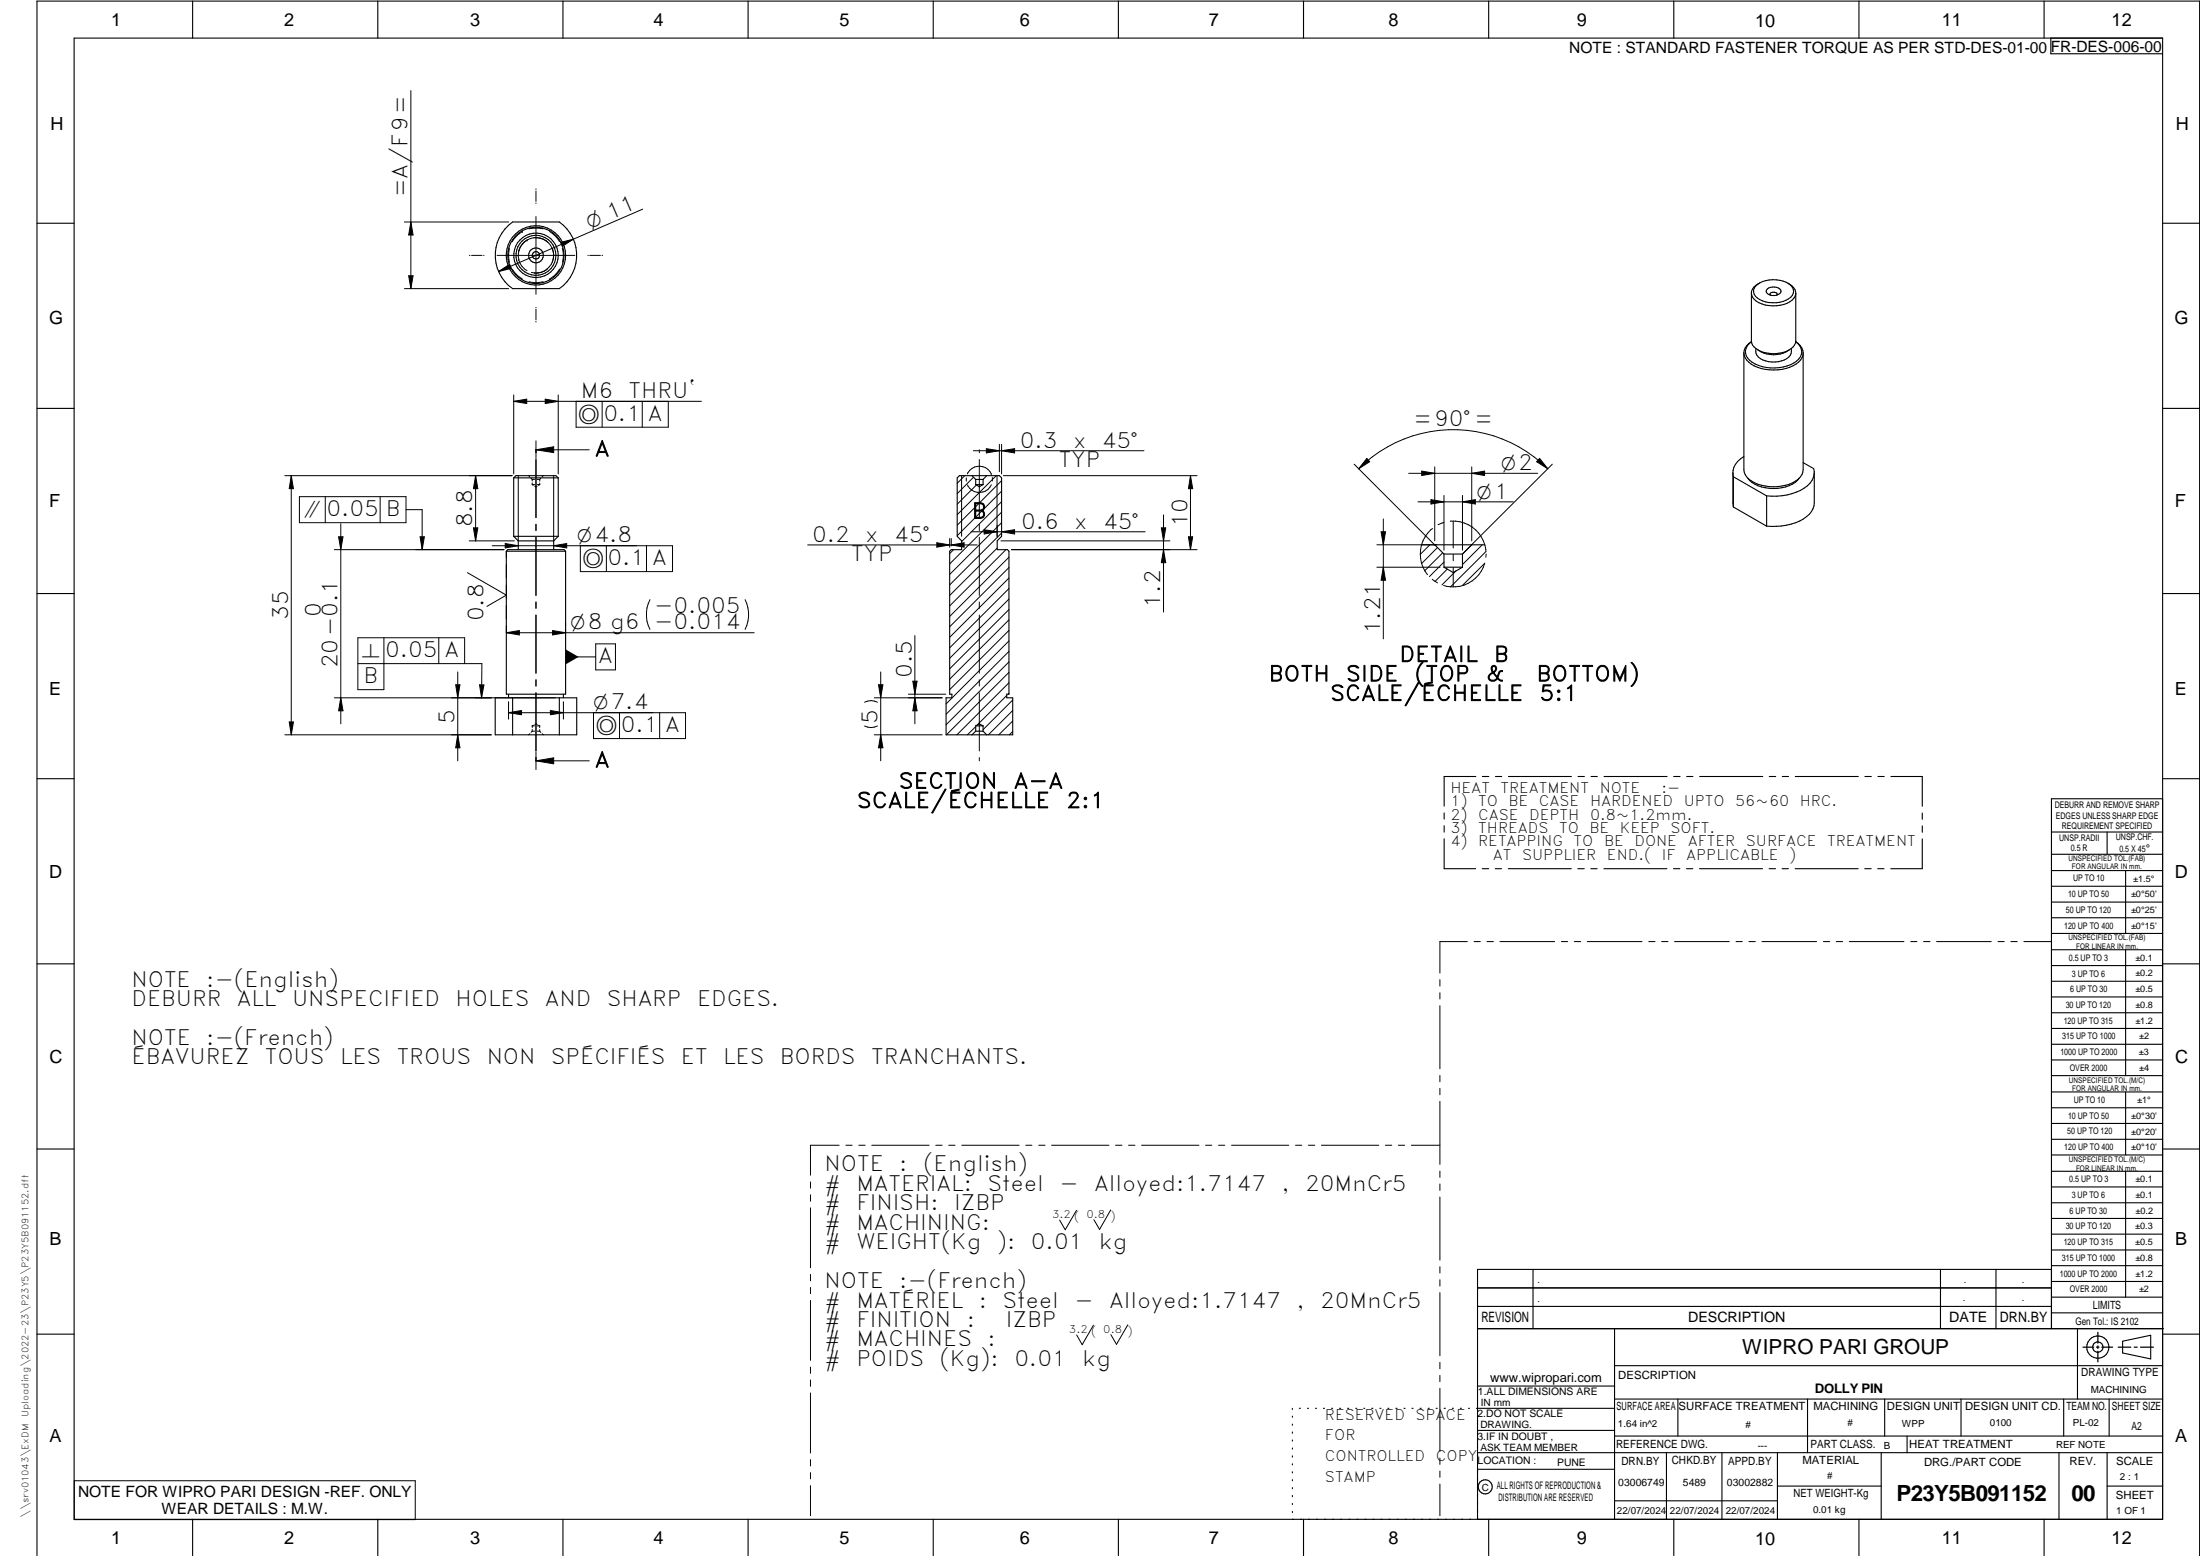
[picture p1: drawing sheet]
<svg xmlns="http://www.w3.org/2000/svg" width="594mm" height="420mm" viewBox="0 0 594 420" stroke-linecap="round" stroke-linejoin="round" font-family="sans-serif">
<g fill="none" stroke="#000" stroke-width=".3">
<path d="M20 10.3h564v400h-564zM52 .3v10M102 .3v10M152 .3v10M202 .3v10M252 .3v10M302 .3v10M352 .3v10M402 .3v10M452 .3v10M502 .3v10M552 .3v10"/>
<path d="M553.8 10.3v4.2h30.2M10 60.3h10M137.3 60.8l1.1-.9h12.6a11 11 0 0 1 0 18h-12.6a11 11 0 0 1-1.1-17.1zM472.9 79.1v12.9a3.9 3.9 0 0 0 3.6 3.2 7.9 7.9 0 0 0 8.1-2l.3-1.2v-12.9M474 77.3a7.7 7.7 0 0 1 9.6-.3 2.15 2.15 0 0 1-.6 3.7 7.9 7.9 0 0 1-9-.7 2.01 2.01 0 0 1 0-2.7zM475.1 76.5l-.4 .2a2.94 2.94 0 0 0-1.8 2.4M477.3 78a2.77 2.77 0 0 1 3.6 .3 1.35 1.35 0 0 1-1.7 1.5h-.5a1.35 1.35 0 0 1-1.7-1.5zM478 79.7l-.1-.3a1.18 1.18 0 0 1 2 .1l-.1 .2M482.8 76.5l.4 .2a2.56 2.56 0 0 1 1.7 2.4 2.56 2.56 0 0 1-1.6 2.4 8.8 8.8 0 0 1-9.6-.7l-.4-.5-.4-1.2M584 60.3h10M472.9 92.2a3.9 3.9 0 0 0-2 3.1M474.7 94.5a7.6 7.6 0 0 0 8.5 0"/>
<path d="M483.7 94.1a2.91 2.91 0 0 1-2.6 3.4 6.4 6.4 0 0 1-6.6-1.5l-.3-.5-.1-1.4M484.9 92.2a3.3 3.3 0 0 1 2 3 3.3 3.3 0 0 1-1.9 3.1 12 12 0 0 1-12.8-.5 3.3 3.3 0 0 1-1.3-2.5M484.9 92.3a3.1 3.1 0 0 1 1.6 3 3.1 3.1 0 0 1-2.1 2.7 11.2 11.2 0 0 1-11.9-.7 2.98 2.98 0 0 1 .4-5M486.9 95.3v31.5a4.6 4.6 0 0 1-3.6 3.9 12.2 12.2 0 0 1-11.1-1.4 3.7 3.7 0 0 1-1.3-2.5v-31.5M10 110.3h10M584 110.3h10M138.7 129h12M138.7 129v15.8M150.7 129l-.6-.6h-10.8l-.6 .6M150.7 129v15.8M259.1 128.4h10.8l.6 .6v15.8l-1.2 1.2v2.4h2.8l.4 .4v38.7h-.6v.9h1.6v10h-18v-10h1.5v-.9h-.6v-38.7l.5-.4h2.8v-2.4l-1.2-1.2v-15.8zM262.5 128.4l1 1.1"/>
<path d="M263.5 130.9h2M263.5 129.5h2M263.5 130.9l.9 .5 1.1-.5M263.5 129.5v1.4M265.5 129.5v1.4M266.4 128.4l-.9 1.1M467.9 127.6l.2 9.3M468.1 136.9l8.9 5.2M468.1 128.7l8.9 5.2M468.1 128.7v8.2M470.9 123.3a5 5 0 0 0-2.8 5.4M477 133.9v8.2"/>
<path d="M485.9 129.1a8.7 8.7 0 0 1-8.1 2.8 8 8 0 0 1-5.8-2.8M486.9 124.9l2.8 1.6a4.7 4.7 0 0 1-2.5 5.3 15.8 15.8 0 0 1-10.2 2.1M489.9 127.6v8.2a5.3 5.3 0 0 1-2.9 4.3 16.7 16.7 0 0 1-10 2M136.7 148.8l.4-.4h15.2l.4 .4M136.7 148.8v38.7h16v-38.7M136.7 148.8h16M138.7 144.8l1.2 1.2M138.7 144.8h12M139.9 146v2.4M139.9 146h9.6M149.5 146.1v2.3M150.7 144.8l-1.2 1.2"/>
<path d="M383.9 147.1h17M387.4 147.1l2.5 2.5M389.9 153.2h5M389.9 149.6h5M389.9 153.2l2.5 1.4 2.5-1.4M389.9 149.6v3.6M394.9 149.6v3.6M397.4 147.1l-2.5 2.5M10 160.3h10M584 160.3h10M133.7 188.4h22v10h-22zM137.3 187.5v.9"/>
<path d="M138.4 188.4v10M151 188.4v10M152.1 187.5v.9M263.5 197.4h2M263.5 196h2M263.5 196v1.4M263.5 197.4l-1 1M265.5 196v1.4M265.5 196l-1.1-.5-.9 .5M265.5 197.4l.9 1M10 210.3h10M390 219.5v1.7"/>
<path d="M398.5 209.7h-8.5v8M400.3 209.7h1.7M403.8 209.7h1.7M407.3 209.7h17M426.1 209.7h1.8M429.6 209.7h1.7M433.1 209.7h17.1M451.9 209.7h1.8M455.5 209.7h1.7M459 209.7h17M477.8 209.7h1.7M481.3 209.7h1.7"/>
<path d="M484.8 209.7h17M503.6 209.7h1.7M507.1 209.7h1.7M510.6 209.7h8.5v8M519.1 219.5v1.7M584 215.7h-30v143.1M584 210.3h10M390 223v1.7M390 226.5v8.1h8.5M400.3 234.6h1.7M403.8 234.6h1.7M407.3 234.6h17"/>
<path d="M426.1 234.6h1.7M429.6 234.6h1.7M433.1 234.6h17M451.9 234.6h1.7M455.4 234.6h1.7M458.9 234.6h17M477.7 234.6h1.8M481.2 234.6h1.7M484.8 234.6h17M503.5 234.6h1.8M507.1 234.6h1.7M519.1 226.5v8.1h-8.5"/>
<path d="M519.1 223v1.7M554 224.7h30M554 230.7h30M554 235.1h30M554 239.3h30M569 224.7v6M574 235.1v17M554 243.6h30M554 247.8h30M554 252.1h30M554 256.5h30M574 256.5v33.9"/>
<path d="M10 260.3h10M554 260.7h30M554 265h30M554 269.2h30M554 273.5h30M554 277.7h30M584 260.3h10M554 282h30M554 286.2h30M554 290.4h30M554 294.9h30M554 299.1h30"/>
<path d="M574 294.9v17M10 310.3h10M554 303.4h30M554 307.6h30M554 311.9h30M554 316.3h30M574 316.3v34M584 310.3h10M554 320.5h30M554 324.8h30M554 329h30M554 333.2h30"/>
<path d="M554 337.5h30M399 358.8h185.2M399 352.8h155M399 347.8h155M414 342.8v16M436 358.8v51.5M524 342.8v16M539 342.8v16M554 341.8h30M554 346h30M554 350.3h30M554 354.5h30"/>
<path d="M554 342.8h-155v67.5M561 358.8v19M10 360.3h10M399 374.3h37M436 377.8h148M453.1 377.8v10M488.1 377.8v14.5M508.9 377.8v10M529.5 377.8v10M557.3 377.8v10M569.5 377.8v10M573.2 362.2l7.6-1.6v6.3l-7.6-1.6z"/>
<path d="M584 368.8h-148M584 360.3h10M349 380.3v.3M349 382.4v.3M349 384.6v.3M349 386.7v.3M349 388.8v.3M349 391v.3M349 393.1v.3M349 395.3v.3M349 397.4v.3M349 399.5v.3"/>
<path d="M350.9 380.3h.2M353.1 380.3h.2M355.2 380.3h.3M357.4 380.3h.3M359.6 380.3h.3M361.7 380.3h.3M363.9 380.3h.3M366.1 380.3h.3M368.3 380.3h.2M370.4 380.3h.3M372.6 380.3h.3M374.8 380.3h.3"/>
<path d="M376.9 380.3h.4M379.1 380.3h.3M381.3 380.3h.3M383.4 380.3h.4M385.6 380.3h.3M387.8 380.3h.3M390 380.3h.3M392.2 380.3h.3M394.3 380.3h.3M396.5 380.3h.3M398.7 380.3h37.3M399 396.7h37"/>
<path d="M399 392.3h185M399 386.2h37M436 387.8h148M450 392.3v18M465 392.3v18M480 392.3v18M508 392.3v18M515 387.8v4.5M556 392.3v18M569 392.3v18M52 410.3v9.7M102 410.3v9.7"/>
<path d="M152 410.3v9.7M202 410.3v9.7M252 410.3v9.7M302 410.3v9.7M349 401.7v.3M349 403.8v.4M349 406v.3M349 408.1v.3M352 410.3v9.7M402 410.3v9.7M436 405.3h44M452 410.3v9.7"/>
<path d="M480 401.3h28M502 410.3v9.7M552 410.3v9.7M569 401.3h15M10 420v-419.7h584v419.7"/>
<circle cx="144.7" cy="68.9" r="7.6"/>
<circle cx="144.7" cy="68.9" r="5.4"/>
<circle cx="144.7" cy="69" r="8"/>
<circle cx="144.7" cy="69" r="2"/>
<circle cx="144.7" cy="68.9" r="1.01"/>
<circle cx="144.7" cy="68.9" r="6"/>
<circle cx="566.5" cy="363.7" r="1.39"/>
<circle cx="566.5" cy="363.8" r="3"/>
<circle cx="401.1" cy="401.5" r="1.9"/>
</g>
<g fill="none" stroke="#000" stroke-width=".27">
<path d="M110.9 24.5v53.4M109.2 59.9h28.2M110.9 59.9l.6 3.6h-1.1zM144.7 51v.1M144.7 51.6v2.8M144.7 54.8v.1M144.7 58.5v21M173.6 56.5l-39 16.8M109.2 77.9h28.2M110.4 74.5h1.1l-.6 3.4zM126.7 69h.2M127.3 69h2.9"/>
<path d="M130.6 69h.1M134.2 69h21M134.6 73.3l3-1.9 .5 1.1zM137.6 67.1a7.1 7.1 0 0 0 0 3.8M138.3 72.7a7.1 7.1 0 0 0 2.7 2.7M140.1 70a4.4 4.4 0 0 0 2.2 3.1M140.1 67.6l-.1 .3M140.2 67.6l-.3 1.7 .2 .9M141 62.5a7.2 7.2 0 0 0-2.7 2.8M141 62.5h.1M141.6 65.3l-1.1 1.4-.4 .9M141.6 65.3a4.8 4.8 0 0 1 5.9-.2 4.8 4.8 0 0 1 1.6 5.8"/>
<path d="M141.6 65.3l-1.1 1.5M142.3 64.8l-.7 .5M142.3 64.8h.1M144.3 64.2a4.7 4.7 0 0 1 3.6 1.2M146.6 61.8l-2.4-.2-1.4 .2M146.6 76.1a7 7 0 0 1-3.7 0M147.9 72.5a4.5 4.5 0 0 1-3.6 1.2M148.4 75.4h.1M148.4 62.5a7 7 0 0 1 2.7 2.7M149.1 67.1l.4 1.9M149.4 69.7a4.8 4.8 0 0 1-5.9 3.9M151.1 72.6a6.8 6.8 0 0 1-2.7 2.8"/>
<path d="M151.4 65.4l3.4-.8-3 1.9zM151.8 67.1a6.6 6.6 0 0 1 .1 3.7M158.7 69h.2M159.3 69h2.8M162.6 69h.1M144.7 83v.1M144.7 83.5v2.9M144.7 86.8v.2M138.7 106.6v21.4M138.7 108.4l3.5-.6v1.2zM138.7 108.4h50.7M144.7 119v4.8"/>
<path d="M147.2 107.8l3.5 .6-3.5 .6zM150.7 106.6v21.4M155.6 108.4v7h24.9v-7M162.6 108.4v7M173.4 108.4v7M269.9 120v7.4M270.5 120v8M76.9 128.4h61.4M78.6 128.4v70M78.6 128.4l.6 3.6h-1.1zM80.8 134.1h28.8v7h-28.8zM87.8 134.1v7"/>
<path d="M102.7 134.1v7M109.6 137.6h4.4v10.8M128.4 128.4v17.6M128.4 128.4l.6 3.6h-1.2zM139.9 128.4v17.6M142.7 128.4l.3 .3M143.4 129.1l.3 .4M143.7 130.9l.3 .1M143.7 129.5v.4M143.7 130.4v.5M143.7 129.5h.6M143.7 130.9h.6"/>
<path d="M144.4 131.2l.3 .2 .3-.1M144.7 124.1v15.7M144.7 121.5h14.4M144.7 121.5l4.8-.8v1.5zM145.1 129.5h.6M145.1 130.9h.6M145.7 130.9l-.3 .2M145.7 129.5v.4M145.7 130.4v.5M146 129.1l-.3 .4M146.7 128.4l-.3 .4M149.5 128.4v17.6"/>
<path d="M259.7 128.4v16.4M260.5 128.4l-2 2.1M260.9 129v.9M262.8 121.7h46.1M262.9 128.9l-4.4 4.4M263.6 131l-5.1 5.1M264.4 121.5v.8M264.4 124.1v15.7M266.4 121.2l3.5 .5-3.5 .6zM267.7 127.9a3.5 3.5 0 0 0-3.3-2 3.5 3.5 0 0 0-3.2 2.1M267.7 127.9h.1M267.7 130.9a3.5 3.5 0 0 1-3.2 2.1 3.5 3.5 0 0 1-3.2-2.1"/>
<path d="M268 128.9v1M269 128.4l-10.5 10.6M269.2 128.4v16.4M270.5 135.5l-10.8 10.8M270.5 138.3l-14.1 14M270.5 132.6l-12 12.1M270.5 129.8l-12 12M270.5 121.7l3.5-.5v1.1zM270.9 128.4h52.4M314.2 139v26.3M321.5 128.4l.6 3.6h-1.2zM321.5 128.4v20"/>
<path d="M365.7 125.3l21.8 21.9M369.1 123.8l.8 .9-3 1.9zM380.4 127.8h34.8M382.9 135.5h25.7M383.9 127.2l3.5 .6-3.5 .6zM386.4 134.9l3.5 .6-3.5 .6zM387.4 126.1v19.9M389.9 133.8v14.7M394.9 135.5l3.5-.6v1.2zM394.9 133.8v14.7M397.4 127.8l3.5-.6v1.2zM397.4 126.1v19.9"/>
<path d="M415.7 123.8l2.3 2.8-3.1-1.9zM418 126.6a36.1 36.1 0 0 0-51.1 0M419.2 125.3l-24.3 24.3M90.3 148.4h45.8M91.4 144.9h1.2l-.6 3.5zM92 141.4v54.1M113.4 144.9h1.2l-.6 3.5zM126.2 154.6l10.5 6.1-5.2 3M126.7 146h12.2M127.8 142.5h1.2l-.6 3.5zM136.4 146.8l3.5 .6-3.5 .6zM136.7 148.8v1.8"/>
<path d="M136.7 152.5v3.6M136.7 158v3.6M144.7 141.6v1.7M144.7 145.1v15.7M149.5 147.4l3.5-.6v1.2zM156.7 147.4v6.9h24.9v-6.9h-48.7M163.7 147.4v6.9M174.6 147.4v6.9M218.1 147.2h45.8M253 146.6l3.4 .6-3.4 .5zM256.4 145.4v2.4M256.9 145.4v2"/>
<path d="M256.9 147.2l3.4-.6v1.1zM257.5 148.4l-1.1 1.1M262.2 143.6h47M264.4 141.6v1.7M264.4 145.1v15.7M265.8 143l3.5 .6-3.5 .6zM269.3 148l-12.9 12.8M269.3 141.9v3.1M270.3 146h45.6M270.5 141.1l-14.1 14M270.5 143.9l-14.1 14M270.5 143.6l3.5-.6v1.2z"/>
<path d="M271.6 148.4l-15.2 15.2M272.5 150.5l-16.1 16M272.5 153.2l-16.1 16M272.5 156.1l-16.1 16M272.5 158.9l-16.1 16M273.1 148.4h50.2M313.6 142.5h1.2l-.6 3.6zM314.2 148.4l.6 3.5h-1.2zM320.9 144.9h1.2l-.6 3.5zM371.8 147.1h16.2M371.8 153.2h17.1M372.9 143.6h1.2l-.6 3.5z"/>
<path d="M373.5 153.2l.6 3.5h-1.2zM373.5 140.1v32.4M386.1 147.1l-2.6 2.6M386.8 156.4l1.4 1M386.8 142.7a8.9 8.9 0 0 0-1.3 12.5M388.1 147.9l-4.2 4.2M389.6 149.3l-4.8 4.8M389.9 151.8l-3.9 3.9M389.9 141.1l-1.6 .6M390.8 153.7l-3.3 3.3M391.7 140.8a8.8 8.8 0 0 1 9.5 8.1M392.4 140.7v7.3"/>
<path d="M392.4 149.7v1.7M392.4 153.2v5.3M393.2 154.1l-3.8 3.8M400.3 147.1l-5.4 5.3M400.9 152.2a8.8 8.8 0 0 1-11.1 5.9M401 152.1l-6.1 6M401.3 148.9l-9.6 9.6M401.3 149.6l-.1 .9M96.6 179.2h33.5l-.1 9.2M103.7 172.2v14h-7.1v-14h28.9v7M118.5 172.2v7M136.7 170.9l3.5-.6v1.1z"/>
<path d="M136.7 170.9h67M136.7 163.5v3.6M136.7 169v1.9M144.7 162.6v1.7M144.7 166.1v15.7M149.2 170.3l3.5 .6-3.5 .5zM152.7 168.1v.9M152.7 169.9v1M152.7 177.4h8.2M160.9 173.9h5.3v7h-5.3zM175.5 161.9a9 9 0 0 0 0 8.1M201.2 161.9a9 9 0 0 1 0 8.1"/>
<path d="M247.1 171.6v23.9M264.4 162.6v1.7M264.4 166.1v15.7M272.5 173.1l-17 17M272.5 175.9l-17 17M272.5 178.7l-17 17M272.5 161.8l-16.1 16M272.5 164.6l-16.1 16M272.5 167.4l-16.1 16M272.5 170.2l-16.1 16M76.9 198.4h55.8M78.1 194.9h1.1l-.6 3.5z"/>
<path d="M92 188.4l.6 3.5h-1.2zM123.1 184.9h1.1l-.6 3.5zM123.6 181.4v24M123.6 198.4l.6 3.5h-1.1zM129.5 184.9l1.2 .1-.7 3.4zM137.3 189.5v4.7M137.3 192.4l3.5-.5v1.1zM143.1 198.1l-.4 .3M143.7 197.4l-.3 .3M143.7 196v.4M143.7 197v.4M143.7 197.4h.6"/>
<path d="M143.7 196h.6M144.1 195.8l-.4 .2M144.7 183.6v1.7M144.7 187.1v15.7M145.1 195.6l-.4-.1-.3 .1M145.1 197.4h.6M145.1 196h.6M145.5 195.8l.2 .2M145.7 197.4l.3 .4M145.7 196v.5M145.7 197v.4M146.4 198.1l.3 .3"/>
<path d="M148.6 191.9l3.5 .5-3.5 .6zM150 188.4h-59.7M152.1 189.5v4.7M160.3 192.4v7h24.8v-7h-47.8M167.3 192.4v7M178.1 192.4v7M236.1 188.4h18.3M236.1 198.4h18.3M236.9 189.6a3.8 3.8 0 0 0-3.4 0M236.9 196a3.8 3.8 0 0 1-3.4 0M237.2 184.9h1.2l-.6 3.5zM237.8 198.4l.6 3.5h-1.2z"/>
<path d="M237.8 181.4v24M245.3 187.5h10.1M246.5 183.9h1.1l-.5 3.6zM247.1 188.4l.5 3.5h-1.1zM263.5 196.2l-2.3 2.2M264.4 183.6v1.7M264.4 187.1v15.7M271.9 187.8l-8 7.9M272.5 187.2l-.3 .3M272.5 184.4l-14.1 14M272.5 181.6l-16.9 16.8M273.5 197.5l-1 .9"/>
<path d="M273.5 189l-8 8M273.5 194.7l-3.8 3.7M273.5 191.9l-6.6 6.5M144.7 203v4.8M144.7 205.4l4.8-.8v1.6zM144.7 205.4h14.4M264.4 204.6v.8M396.2 254.3h-7.4v8.5M398.1 254.3h1.6M401.5 254.3h1.8M405 254.3h14.8M421.6 254.3h1.7"/>
<path d="M425.1 254.3h1.7M428.6 254.3h14.8M445.2 254.3h1.7M448.7 254.3h1.7M452.2 254.3h14.8M468.8 254.3h1.7M472.3 254.3h1.7M475.8 254.3h14.8M492.4 254.3h1.7M495.8 254.3h1.8M499.4 254.3h14.7M516 254.3h1.6"/>
<path d="M519.4 254.3h1.8M522.9 254.3h14.8M539.5 254.3h1.7M543 254.3h1.7M546.5 254.3h7.4M388.8 264.5v1.8M388.8 268.1v1.6M388.8 271.6v17M388.8 290.4v1.7M388.8 293.9v1.7M388.8 297.4v17M218.9 319.2v1.6"/>
<path d="M226.6 309.2h-7.7v8.1M228.4 309.2h1.7M231.9 309.2h1.7M235.4 309.2h15.5M252.7 309.2h1.7M256.2 309.2h1.7M259.7 309.2h15.5M277 309.2h1.7M280.5 309.2h1.7M284 309.2h15.5M301.2 309.2h1.8M304.8 309.2h1.7"/>
<path d="M308.3 309.2h15.5M325.5 309.2h1.7M329.1 309.2h1.6M332.6 309.2h15.4M349.8 309.2h1.7M353.3 309.2h1.7M356.8 309.2h15.5M374.1 309.2h1.7M377.6 309.2h1.7M381.1 309.2h7.7M388.8 316.2v1.7M388.8 319.7v1.7"/>
<path d="M218.9 322.6v1.8M218.9 326.1v16.2M290.7 326.8l-3.1 5.3-1.5-2.7M299.9 326.7l-3 5.3-1.5-2.6M388.8 323.2v17.1M218.9 344.1v1.8M218.9 347.6v1.7M218.9 351.2v16.1M295.3 357.8l-3.1 5.3-1.5-2.6M304.5 357.8l-3 5.2-1.5-2.6M388.8 342.1v1.6M388.8 345.6v1.7"/>
<path d="M388.8 349v17.1M218.9 369.1v1.7M218.9 372.6v1.8M218.9 376.1v16.2M388.8 367.9v1.7M388.8 371.4v1.7M388.8 374.9v17M20.1 399.8h92v10.5h-92zM218.9 394.1v1.8M218.9 397.6v1.7M388.8 393.7v1.7M388.8 397.2v1.7"/>
<path d="M218.9 401.2v8.1M388.8 400.7v8.6"/>
</g>
<path d="M566.5 359.7v3M562.5 363.8h2.9M566.1 363.8h.7M566.5 363.4v.7M566.5 364.9v2.8M567.6 363.8h2.9M572 363.8h3.4M576.3 363.8h.8M578 363.8h3.5" fill="none" stroke="#000" stroke-width=".34"/>
<g fill="#000">
<path d="M110.9 59.9l.6 3.6h-1.1zM110.4 74.5h1.1l-.6 3.4zM134.6 73.3l3-1.9 .5 1.1zM151.4 65.4l3.4-.8-3 1.9zM138.7 108.4l3.5-.6v1.2zM147.2 107.8l3.5 .6-3.5 .6zM78.6 128.4l.6 3.6h-1.1zM128.4 128.4l.6 3.6h-1.2zM144.7 121.5l4.8-.9v1.6zM266.4 121.2l3.5 .5-3.5 .6zM270.5 121.7l3.5-.5v1.1zM321.5 128.4l.6 3.6h-1.2z"/>
<path d="M369.1 123.8l.8 .9-3 1.9zM383.9 127.2l3.5 .6-3.5 .6zM386.4 134.9l3.5 .6-3.5 .6zM394.9 135.5l3.5-.6v1.2zM397.4 127.8l3.5-.6v1.2zM415.7 123.8l2.3 2.8-3.1-1.9zM91.4 144.9h1.2l-.6 3.5zM113.4 144.9h1.2l-.6 3.5zM127.8 142.5h1.2l-.6 3.6zM136.4 146.8l3.5 .6-3.5 .6zM149.5 147.4l3.5-.6v1.2zM253 146.6l3.4 .6-3.4 .5z"/>
<path d="M256.9 147.2l3.4-.6v1.1zM265.8 143l3.5 .6-3.5 .6zM270.5 143.6l3.5-.6v1.2zM314.2 148.4l.6 3.5h-1.2zM313.6 142.5h1.2l-.6 3.6zM320.9 144.9h1.2l-.6 3.5zM372.9 143.6h1.2l-.6 3.5zM373.5 153.2l.6 3.5h-1.2zM136.7 170.9l3.5-.6v1.1zM149.2 170.3l3.5 .6-3.5 .5zM152.7 175.3l3.5 2.1-3.5 2zM78.1 194.9h1.1l-.6 3.5z"/>
<path d="M92 188.4l.6 3.5h-1.2zM123.1 184.9h1.1l-.6 3.5zM129.5 184.9l1.2 .1-.7 3.4zM137.3 192.4l3.5-.5v1.1zM148.6 191.9l3.5 .5-3.5 .6zM237.2 184.9h1.2l-.6 3.5zM247.1 188.4l.5 3.5h-1.1zM246.5 183.9h1.1l-.5 3.6zM123.6 198.4l.6 3.5h-1.1zM144.7 205.4l4.8-.8v1.6zM237.8 198.4l.6 3.5h-1.2z"/>
</g>
<g font-size="6">
<text x="512.1" y="405.2">P23Y5B091152</text>
<text x="559.4" y="405.2">00</text>
</g>
<g font-size="5.7">
<text x="110.1" y="53.2" transform="rotate(-90 110.1 53.2)">=A/F9=</text>
<text x="156.9" y="107.5">M6</text>
<text x="169.7" y="107.5">THRU`</text>
<text x="162.9" y="113.6">0.1 A</text>
<text x="381.7" y="115.1">=90°=</text>
<text x="160.6" y="123.2">A</text>
<text x="275.4" y="120.9">0.3</text>
<text x="289.8" y="120.9">x</text>
<text x="297.5" y="120.9">45°</text>
<text x="286" y="126.1">TYP</text>
<text x="88.2" y="139.4">0.05 B</text>
<text x="127.5" y="142.3" transform="rotate(-90 127.5 142.3)">8.8</text>
<text x="262.4" y="140">B</text>
<text x="275.8" y="142.7">0.6</text>
<text x="290.1" y="142.7">x</text>
<text x="297.9" y="142.7">45°</text>
<text x="320.6" y="142.4" transform="rotate(-90 320.6 142.4)">10</text>
<text x="219.3" y="146.3">0.2</text>
<text x="233.7" y="146.3">x</text>
<text x="241.5" y="146.3">45°</text>
<text x="164.1" y="152.6">0.1 A</text>
<text x="229.9" y="151.6">TYP</text>
<text x="77.8" y="167.4" transform="rotate(-90 77.8 167.4)">35</text>
<text x="86.6" y="166.6" transform="rotate(-90 86.6 166.6)">0</text>
<text x="130.6" y="167.8" transform="rotate(-90 130.6 167.8)">0.8</text>
<text x="176.7" y="165.4">-0.005</text>
<text x="313.3" y="164" transform="rotate(-90 313.3 164)">1.2</text>
<text x="372.7" y="171.3" transform="rotate(-90 372.7 171.3)">1.21</text>
<text x="104" y="177.5">0.05 A</text>
<text x="161.5" y="179.1">A</text>
<text x="377.9" y="178.7">DETAIL</text>
<text x="403.4" y="178.7">B</text>
<text x="91.2" y="180.4" transform="rotate(-90 91.2 180.4)">20-0.1</text>
<text x="98.2" y="184.4">B</text>
<text x="246.2" y="183" transform="rotate(-90 246.2 183)">0.5</text>
<text x="342.6" y="183.9">BOTH</text>
<text x="363.5" y="183.9">SIDE</text>
<text x="382" y="183.9">(TOP</text>
<text x="401.3" y="183.9">&amp;</text>
<text x="414.9" y="183.9">BOTTOM)</text>
<text x="359.2" y="189.2">SCALE/ÉCHELLE</text>
<text x="415.7" y="189.2">5:1</text>
<text x="122.8" y="195.4" transform="rotate(-90 122.8 195.4)">5</text>
<text x="167.6" y="197.7">0.1 A</text>
<text x="236.9" y="195.4" transform="rotate(-90 236.9 195.4)">5</text>
<text x="160.6" y="207.2">A</text>
<text x="242.7" y="212.9">SECTION</text>
<text x="273.7" y="212.9">A-A</text>
<text x="231.4" y="218.1">SCALE/ÉCHELLE</text>
<text x="287.9" y="218.1">2:1</text>
<text x="35.5" y="266.4">NOTE</text>
<text x="55.7" y="266.4">:-(English)</text>
<text x="35.5" y="271.7">DEBURR</text>
<text x="64" y="271.7">ALL</text>
<text x="78.9" y="271.7">UNSPECIFIED</text>
<text x="123" y="271.7">HOLES</text>
<text x="147.2" y="271.7">AND</text>
<text x="163.8" y="271.7">SHARP</text>
<text x="188.2" y="271.7">EDGES.</text>
<text x="35.5" y="282.2">NOTE</text>
<text x="35.5" y="287.4">ÉBAVUREZ</text>
<text x="55.7" y="282.2">:-(French)</text>
<text x="71.5" y="287.4">TOUS</text>
<text x="91.8" y="287.4">LES</text>
<text x="107.1" y="287.4">TROUS</text>
<text x="131.4" y="287.4">NON</text>
<text x="148.8" y="287.4">SPÉCIFIÉS</text>
<text x="183.9" y="287.4">ET</text>
<text x="195.2" y="287.4">LES</text>
<text x="210.6" y="287.4">BORDS</text>
<text x="235.2" y="287.4">TRANCHANTS.</text>
<text x="222.7" y="316.3">NOTE</text>
<text x="242.9" y="316.3">:</text>
<text x="249.3" y="316.3">(English)</text>
<text x="222.7" y="321.5">#</text>
<text x="231.3" y="321.5">MATERIAL:</text>
<text x="266.7" y="321.5">Steel</text>
<text x="286.1" y="321.5">-</text>
<text x="295.5" y="321.5">Alloyed:1.7147</text>
<text x="346" y="321.5">,</text>
<text x="352.5" y="321.5">20MnCr5</text>
<text x="222.7" y="326.8">#</text>
<text x="231.3" y="326.8">FINISH:</text>
<text x="257.7" y="326.8">IZBP</text>
<text x="222.7" y="332">#</text>
<text x="231.2" y="332">MACHINING:</text>
<text x="222.7" y="337.3">#</text>
<text x="231.3" y="337.3">WEIGHT(Kg</text>
<text x="269.2" y="337.3">):</text>
<text x="278.4" y="337.3">0.01</text>
<text x="296.7" y="337.3">kg</text>
<text x="222.7" y="347.8">NOTE</text>
<text x="242.9" y="347.8">:-(French)</text>
<text x="222.7" y="353.1">#</text>
<text x="231.3" y="353.1">MATÉRIEL</text>
<text x="264.3" y="353.1">:</text>
<text x="270.7" y="353.1">Steel</text>
<text x="290.2" y="353.1">-</text>
<text x="299.5" y="353.1">Alloyed:1.7147</text>
<text x="350.1" y="353.1">,</text>
<text x="356.5" y="353.1">20MnCr5</text>
<text x="222.7" y="358.3">#</text>
<text x="231.3" y="358.3">FINITION</text>
<text x="261.1" y="358.3">:</text>
<text x="271.6" y="358.3">IZBP</text>
<text x="222.7" y="363.6">#</text>
<text x="231.2" y="363.6">MACHINES</text>
<text x="266.7" y="363.6">:</text>
<text x="222.7" y="368.8">#</text>
<text x="231.3" y="368.8">POIDS</text>
<text x="253.7" y="368.8">(Kg):</text>
<text x="273.9" y="368.8">0.01</text>
<text x="292.2" y="368.8">kg</text>
</g>
<text font-size="5.6" x="470.5" y="365.5">WIPRO PARI GROUP</text>
<g font-size="5.4">
<text x="159.3" y="61.7" transform="rotate(-23 159.3 61.7)">O 11</text>
<text x="156.2" y="113.6">a</text>
<text x="405.3" y="126.9">O2</text>
<text x="398.8" y="134.6">O1</text>
<text x="82.1" y="139.4">i</text>
<text x="155.8" y="146.5">O4.8</text>
<text x="157.4" y="152.6">a</text>
<text x="154" y="170">O8 g6 -0.014</text>
<text x="97.7" y="177.5">n</text>
<text x="160.2" y="191.6">O7.4</text>
<text x="160.9" y="197.7">a</text>
</g>
<g font-size="4.9">
<text x="30" y="6.9">1</text>
<text x="76.7" y="6.9">2</text>
<text x="127" y="6.9">3</text>
<text x="176.5" y="6.9">4</text>
<text x="226.7" y="6.9">5</text>
<text x="275.4" y="6.9">6</text>
<text x="326.4" y="6.9">7</text>
<text x="375" y="6.9">8</text>
<text x="425.8" y="6.9">9</text>
<text x="473.9" y="7.3">10</text>
<text x="524.3" y="6.9">11</text>
<text x="570.2" y="6.9">12</text>
<text x="13.6" y="35.1">H</text>
<text x="587.6" y="35.1">H</text>
<text x="13.2" y="87.5">G</text>
<text x="587.2" y="87.5">G</text>
<text x="13.2" y="137">F</text>
<text x="587.2" y="137">F</text>
<text x="13.2" y="187.6">E</text>
<text x="587.2" y="187.6">E</text>
<text x="13.2" y="237">D</text>
<text x="587.2" y="237">D</text>
<text x="13.4" y="287.1">C</text>
<text x="587.4" y="287.1">C</text>
<text x="13.4" y="336.2">B</text>
<text x="587.4" y="336.2">B</text>
<text x="13.4" y="389.3">A</text>
<text x="587.4" y="389.3">A</text>
<text x="30" y="416.9">1</text>
<text x="76.7" y="416.9">2</text>
<text x="127" y="416.9">3</text>
<text x="176.5" y="416.9">4</text>
<text x="226.7" y="416.9">5</text>
<text x="275.4" y="416.9">6</text>
<text x="326.4" y="416.9">7</text>
<text x="375" y="416.9">8</text>
<text x="425.8" y="416.9">9</text>
<text x="473.9" y="417.3">10</text>
<text x="524.3" y="416.9">11</text>
<text x="570.2" y="416.9">12</text>
</g>
<g font-size="4.2">
<text x="423.7" y="14.3">NOTE : STANDARD FASTENER TORQUE AS PER STD-DES-01-00</text>
<text x="553.8" y="14">FR-DES-006-00</text>
<text x="21.1" y="404.3">NOTE FOR WIPRO PARI DESIGN -REF. ONLY</text>
<text x="43.6" y="408.8">WEAR DETAILS : M.W.</text>
</g>
<g font-size="3.9">
<text x="391.7" y="214.1">HEAT</text>
<text x="405.2" y="214.1">TREATMENT</text>
<text x="432" y="214.1">NOTE</text>
<text x="448.7" y="214.1">:-</text>
<text x="391.7" y="217.7">1)</text>
<text x="391.7" y="221.4">2)</text>
<text x="399.2" y="217.7">TO</text>
<text x="399.2" y="221.4">CASE</text>
<text x="407.4" y="217.7">BE</text>
<text x="413" y="221.4">DEPTH</text>
<text x="415.6" y="217.7">CASE</text>
<text x="429.4" y="217.7">HARDENED</text>
<text x="429.4" y="221.4">0.8~1.2mm.</text>
<text x="454.7" y="217.7">UPTO</text>
<text x="468.6" y="217.7">56~60</text>
<text x="486" y="217.7">HRC.</text>
<text x="391.7" y="225">3)</text>
<text x="399.2" y="225">THREADS</text>
<text x="421" y="225">TO</text>
<text x="429.2" y="225">BE</text>
<text x="437.4" y="225">KEEP</text>
<text x="451.1" y="225">SOFT.</text>
<text x="391.7" y="228.6">4)</text>
<text x="399.2" y="228.6">RETAPPING</text>
<text x="403.1" y="232.2">AT</text>
<text x="411" y="232.2">SUPPLIER</text>
<text x="424.9" y="228.6">TO</text>
<text x="433.1" y="228.6">BE</text>
<text x="433.9" y="232.2">END.(</text>
<text x="441.3" y="228.6">DONE</text>
<text x="448.8" y="232.2">IF</text>
<text x="455.4" y="232.2">APPLICABLE</text>
<text x="455.7" y="228.6">AFTER</text>
<text x="471.4" y="228.6">SURFACE</text>
<text x="483.2" y="232.2">)</text>
<text x="493.4" y="228.6">TREATMENT</text>
<text x="400" y="357.1">REVISION</text>
<text x="455.9" y="357.1">DESCRIPTION</text>
<text x="526.4" y="357.1">DATE</text>
<text x="540" y="357.1">DRN.BY</text>
<text x="357.8" y="383.3">RESERVED</text>
<text x="382.3" y="383.3">SPACE</text>
<text x="357.8" y="388.9">FOR</text>
<text x="357.8" y="394.5">CONTROLLED</text>
<text x="387.8" y="394.5">COPY</text>
<text x="357.8" y="400">STAMP</text>
</g>
<text font-size="3.6" x="490.1" y="376.1">DOLLY PIN</text>
<text font-size="3.5" x="402.4" y="373.3">www.wipropari.com</text>
<g font-size="3.1">
<text x="565.1" y="353.5">LIMITS</text>
<text x="562" y="371.7">DRAWING TYPE</text>
<text x="437" y="372.3">DESCRIPTION</text>
<text x="436.5" y="380.8">SURFACE AREA</text>
<text x="453.3" y="380.8">SURFACE TREATMENT</text>
<text x="489.7" y="380.8">MACHINING</text>
<text x="509.5" y="380.8">DESIGN UNIT</text>
<text x="530.6" y="380.8">DESIGN UNIT CD.</text>
<text x="558" y="380.6">TEAM NO.</text>
<text x="570.3" y="380.7">SHEET SIZE</text>
<text x="575.6" y="386.1">A2</text>
<text x="436.4" y="391.1">REFERENCE DWG.</text>
<text x="437.8" y="395.5">DRN.BY</text>
<text x="451.4" y="395.4">CHKD.BY</text>
<text x="466.6" y="395.5">APPD.BY</text>
<text x="486.7" y="395.4">MATERIAL</text>
<text x="488.9" y="390.9">PART CLASS.</text>
<text x="515.6" y="390.9">HEAT TREATMENT</text>
<text x="519.6" y="395.9">DRG./PART CODE</text>
<text x="558.9" y="395.5">REV.</text>
<text x="571.4" y="395.6">SCALE</text>
<text x="484.3" y="404.2">NET WEIGHT-Kg</text>
<text x="571.4" y="404.7">SHEET</text>
</g>
<text font-size="3" x="579.5" y="230.1">°</text>
<g font-size="2.8">
<text x="284.1" y="329">3.2 ( 0.8 )</text>
<text x="560.4" y="357.7">Gen Tol.: IS 2102</text>
<text x="288.7" y="360">3.2 ( 0.8 )</text>
<text x="399.1" y="376.6">1.ALL DIMENSIONS ARE</text>
<text x="399" y="382.7">2.DO NOT SCALE</text>
<text x="399" y="388.7">3.IF IN DOUBT ,</text>
<text x="399" y="395.4">LOCATION :</text>
<text x="420.5" y="396">PUNE</text>
<text x="404.2" y="402">ALL RIGHTS OF REPRODUCTION &amp;</text>
<text x="437" y="401.2">03006749</text>
<text x="454.4" y="401.2">5489</text>
<text x="466.3" y="401.2">03002882</text>
<text x="404.7" y="405.4">DISTRIBUTION ARE RESERVED</text>
</g>
<g font-size="2.7">
<text x="564.6" y="376.2">MACHINING</text>
<text x="399.9" y="379.7">IN mm</text>
<text x="399.7" y="385.7">DRAWING.</text>
<text x="436.9" y="385.4">1.64 in^2</text>
<text x="471.4" y="385.5">#</text>
<text x="498.9" y="385">#</text>
<text x="513.6" y="385.3">WPP</text>
<text x="537.3" y="385.1">0100</text>
<text x="559.7" y="385.1">PL-02</text>
<text x="399.7" y="391.8">ASK TEAM MEMBER</text>
<text x="474.6" y="391.2">---</text>
<text x="508.7" y="391.2">B</text>
<text x="555.2" y="391.1">REF NOTE</text>
<text x="493.4" y="399.5">#</text>
<text x="572.5" y="399.7">2 : 1</text>
<text x="400.1" y="402.5">C</text>
<text x="436.6" y="408.7">22/07/2024</text>
<text x="450.9" y="408.8">22/07/2024</text>
<text x="466" y="408.9">22/07/2024</text>
<text x="489.6" y="408.5">0.01 kg</text>
<text x="571.4" y="408.7">1 OF 1</text>
</g>
<g font-size="2.5">
<text x="554.9" y="218.3">DEBURR AND REMOVE SHARP</text>
<text x="555.2" y="221">EDGES UNLESS SHARP EDGE</text>
<text x="556.1" y="227.1">UNSP.RADII</text>
<text x="556.8" y="223.8">REQUIREMENT SPECIFIED</text>
<text x="571.4" y="226.9">UNSP.CHF.</text>
<text x="559.2" y="229.9">0.5 R</text>
<text x="572.3" y="230.1">0.5 X 45</text>
<text x="559.8" y="238">UP TO 10</text>
<text x="576.1" y="238.1">±1.5°</text>
<text x="558.5" y="242.2">10 UP TO 50</text>
<text x="575.5" y="242.3">±0°50'</text>
<text x="557.4" y="250.7">120 UP TO 400</text>
<text x="557.9" y="246.5">50 UP TO 120</text>
<text x="575.5" y="250.7">±0°15'</text>
<text x="575.5" y="246.5">±0°25'</text>
<text x="558.7" y="259.4">0.5 UP TO 3</text>
<text x="559.5" y="263.7">3 UP TO 6</text>
<text x="576.6" y="263.6">±0.2</text>
<text x="576.6" y="259.4">±0.1</text>
<text x="559" y="267.9">6 UP TO 30</text>
<text x="576.6" y="267.9">±0.5</text>
<text x="557.8" y="272.2">30 UP TO 120</text>
<text x="576.6" y="272.2">±0.8</text>
<text x="556.9" y="280.7">315 UP TO 1000</text>
<text x="557.3" y="276.4">120 UP TO 315</text>
<text x="576.6" y="276.4">±1.2</text>
<text x="577.7" y="280.7">±2</text>
<text x="556.4" y="284.9">1000 UP TO 2000</text>
<text x="577.6" y="284.9">±3</text>
<text x="558.9" y="289.2">OVER 2000</text>
<text x="577.7" y="289.3">±4</text>
<text x="560" y="297.9">UP TO 10</text>
<text x="577.1" y="297.9">±1°</text>
<text x="558.5" y="302.1">10 UP TO 50</text>
<text x="575.5" y="302.1">±0°30'</text>
<text x="557.4" y="310.6">120 UP TO 400</text>
<text x="558.2" y="306.3">50 UP TO 120</text>
<text x="575.5" y="310.6">±0°10'</text>
<text x="575.5" y="306.4">±0°20'</text>
<text x="558.8" y="319.2">0.5 UP TO 3</text>
<text x="559.4" y="323.4">3 UP TO 6</text>
<text x="576.6" y="319.2">±0.1</text>
<text x="576.6" y="323.5">±0.1</text>
<text x="558.9" y="327.7">6 UP TO 30</text>
<text x="576.7" y="327.7">±0.2</text>
<text x="557.8" y="332">30 UP TO 120</text>
<text x="576.6" y="332">±0.3</text>
<text x="556.8" y="340.5">315 UP TO 1000</text>
<text x="557.3" y="336.3">120 UP TO 315</text>
<text x="576.6" y="336.3">±0.5</text>
<text x="576.6" y="340.5">±0.8</text>
<text x="415.2" y="346.4">.</text>
<text x="530.3" y="346.5">.</text>
<text x="545.9" y="346.4">.</text>
<text x="556.2" y="344.7">1000 UP TO 2000</text>
<text x="576.6" y="344.7">±1.2</text>
<text x="415.2" y="351.5">.</text>
<text x="530" y="351.3">.</text>
<text x="545.9" y="351.4">.</text>
<text x="558.9" y="349">OVER 2000</text>
<text x="577.6" y="349">±2</text>
</g>
<g font-size="2.4">
<text x="7.7" y="382.7" transform="rotate(-90 7.7 382.7)">Uploading\2022-23\P23Y5\P23Y5B091152.dft</text>
<text x="7.7" y="409.8" transform="rotate(-90 7.7 409.8)">\\srv01043\ExDM</text>
</g>
<g font-size="2.1">
<text x="558.5" y="232.4">UNSPECIFIED TOL.(FAB)</text>
<text x="559.5" y="234.7">FOR ANGULAR IN mm.</text>
<text x="558.6" y="253.9">UNSPECIFIED TOL.(FAB)</text>
<text x="560.7" y="256.3">FOR LINEAR IN mm.</text>
<text x="558.7" y="292.3">UNSPECIFIED TOL.(M/C)</text>
<text x="559.6" y="294.7">FOR ANGULAR IN mm.</text>
<text x="558.7" y="313.7">UNSPECIFIED TOL.(M/C)</text>
<text x="560.6" y="316.1">FOR LINEAR IN mm.</text>
</g>
</svg>
